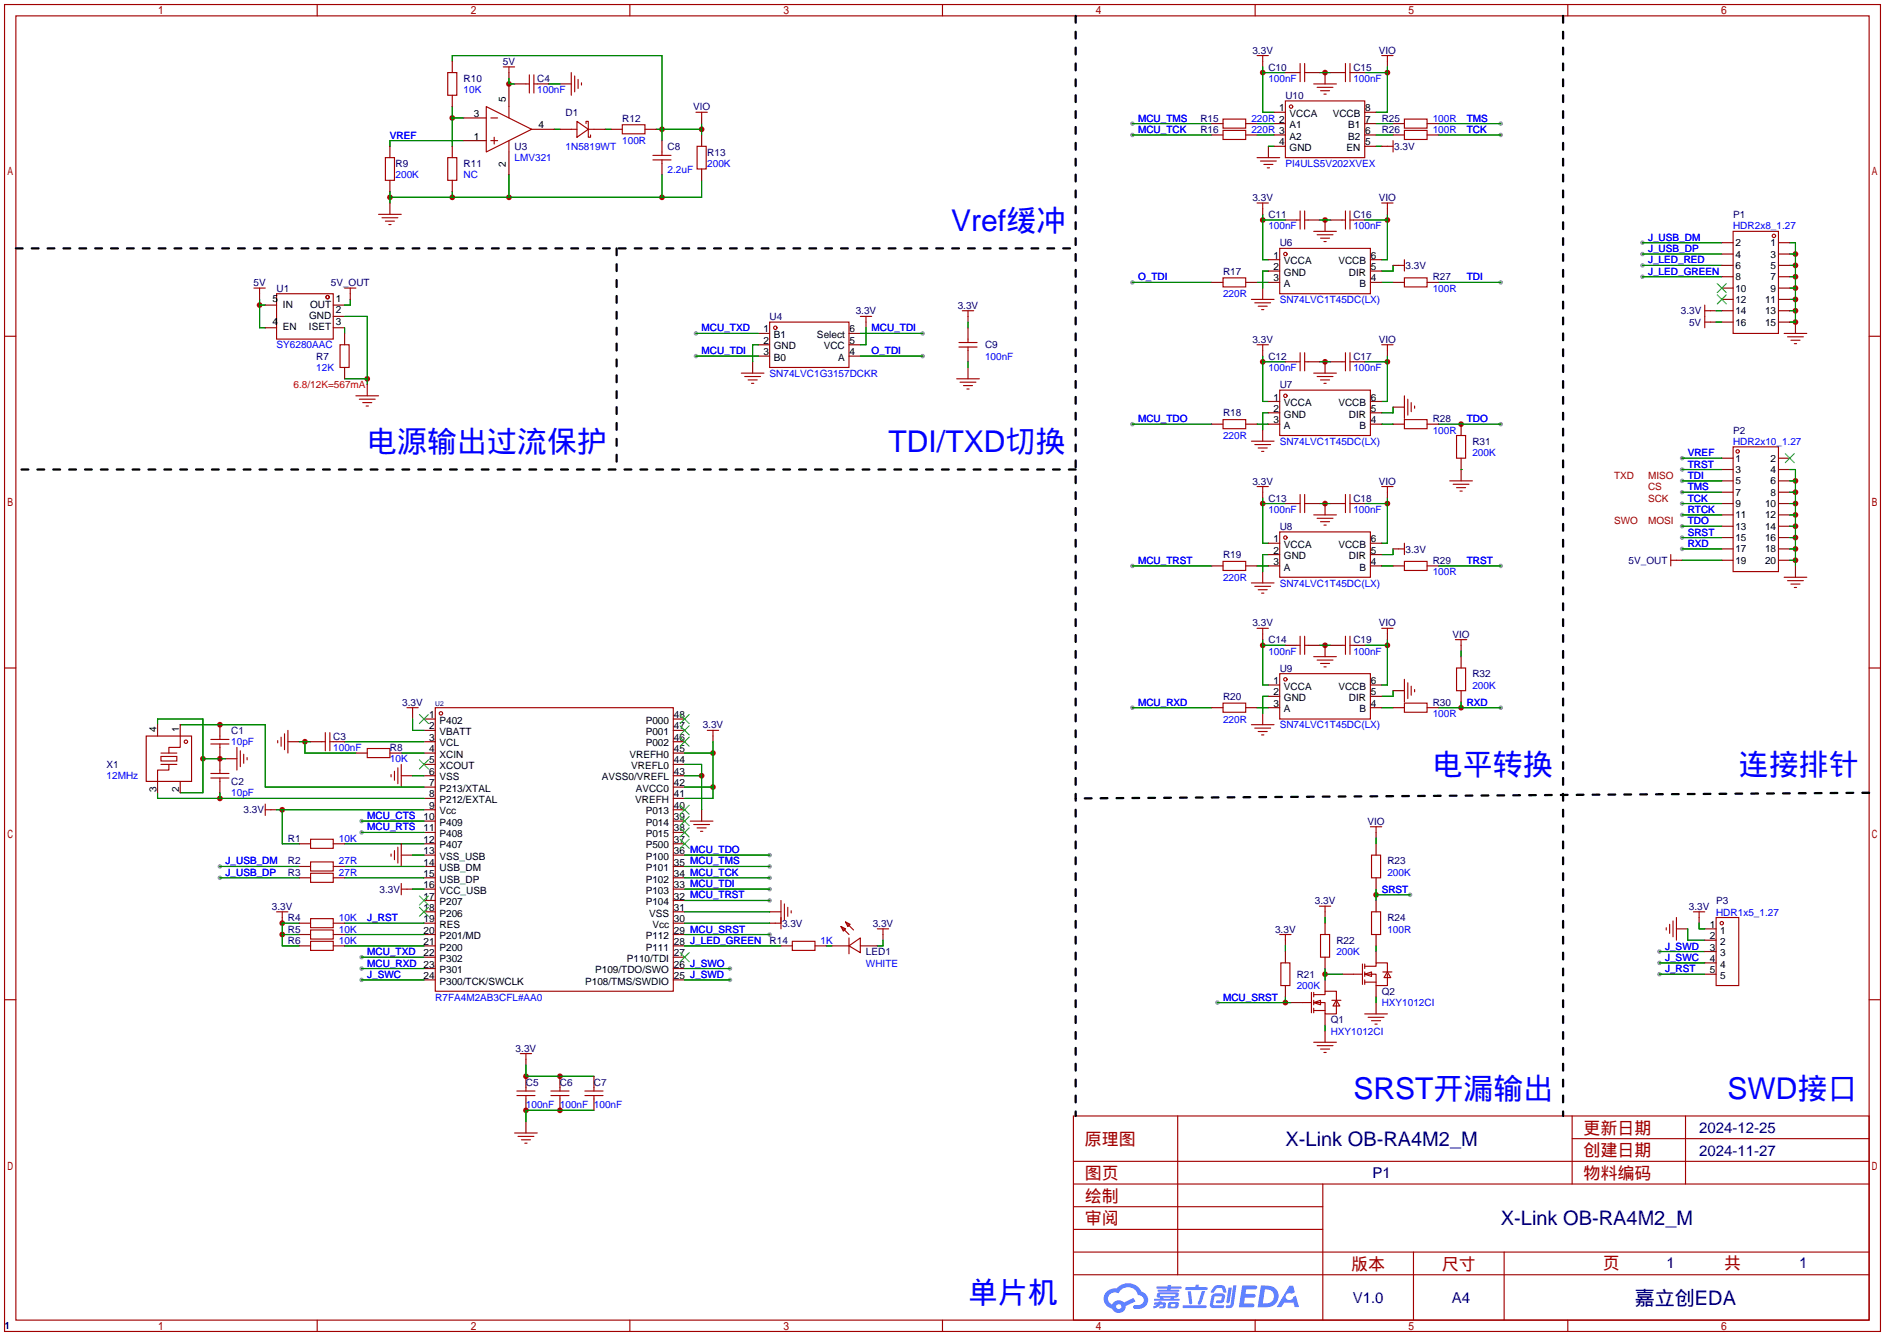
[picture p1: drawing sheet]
<svg xmlns="http://www.w3.org/2000/svg" width="422mm" height="299mm" viewBox="0 0 422 299" stroke-linecap="round" stroke-linejoin="round" font-family="sans-serif">
<g fill="#999">
<circle cx="49.3" cy="194.1" r=".51"/>
<circle cx="49.3" cy="196.6" r=".51"/>
<circle cx="172.5" cy="196.6" r=".51"/>
<circle cx="172.5" cy="194.1" r=".51"/>
<circle cx="172.5" cy="191.5" r=".51"/>
<circle cx="172.5" cy="199.1" r=".51"/>
<circle cx="172.5" cy="209.3" r=".51"/>
<circle cx="376.9" cy="102.6" r=".51"/>
<circle cx="376.9" cy="105.2" r=".51"/>
<circle cx="376.9" cy="107.7" r=".51"/>
<circle cx="376.9" cy="110.2" r=".51"/>
<circle cx="376.9" cy="112.8" r=".51"/>
<circle cx="376.9" cy="115.3" r=".51"/>
<circle cx="376.9" cy="117.9" r=".51"/>
<circle cx="376.9" cy="120.4" r=".51"/>
<circle cx="376.9" cy="122.9" r=".51"/>
<circle cx="368" cy="59.4" r=".51"/>
<circle cx="368" cy="62" r=".51"/>
<circle cx="368" cy="54.4" r=".51"/>
<circle cx="368" cy="56.9" r=".51"/>
<circle cx="371.9" cy="213.1" r=".51"/>
<circle cx="371.9" cy="215.6" r=".51"/>
<circle cx="371.9" cy="218.2" r=".51"/>
<circle cx="163.6" cy="219.5" r=".51"/>
<circle cx="81" cy="219.5" r=".51"/>
<circle cx="81" cy="214.4" r=".51"/>
<circle cx="81" cy="216.9" r=".51"/>
<circle cx="163.6" cy="216.9" r=".51"/>
<circle cx="172.5" cy="201.7" r=".51"/>
<circle cx="81" cy="186.4" r=".51"/>
<circle cx="81" cy="183.9" r=".51"/>
<circle cx="336.3" cy="27.7" r=".51"/>
<circle cx="336.3" cy="30.2" r=".51"/>
<circle cx="253.7" cy="27.7" r=".51"/>
<circle cx="253.7" cy="30.2" r=".51"/>
<circle cx="316" cy="200.4" r=".51"/>
<circle cx="336.3" cy="63.2" r=".51"/>
<circle cx="253.7" cy="63.2" r=".51"/>
<circle cx="336.3" cy="95" r=".51"/>
<circle cx="253.7" cy="95" r=".51"/>
<circle cx="336.3" cy="126.7" r=".51"/>
<circle cx="253.7" cy="126.7" r=".51"/>
<circle cx="336.3" cy="158.5" r=".51"/>
<circle cx="253.7" cy="158.5" r=".51"/>
<circle cx="206.8" cy="74.7" r=".51"/>
<circle cx="156" cy="79.8" r=".51"/>
<circle cx="206.8" cy="79.8" r=".51"/>
<circle cx="156" cy="74.7" r=".51"/>
<circle cx="272.8" cy="224.5" r=".51"/>
</g>
<g fill="none" stroke="#a10000" stroke-width=".25">
<path d="M1 1h420.4v297.2h-420.4zM3.6 3.6h415.2v292.1h-415.2zM71.1 1v2.6M141.1 1v2.6M211.2 1v2.6M281.3 1v2.6M351.3 1v2.6M1 75.3h2.6M418.8 75.3h2.6M1 149.6h2.6M418.8 149.6h2.6M1 223.9h2.6"/>
<path d="M418.8 223.9h2.6M240.5 249.9h178.3v45.8h-178.3zM263.9 249.9v35.6M352.3 249.9v15.3M352.3 255h66.5M377.7 249.9v15.3M240.5 270.3h55.9M240.5 265.2h178.3M240.5 275.3h55.9M240.5 260.1h178.3M296.4 265.2v30.5M71.1 295.7v2.5"/>
<path d="M141.1 295.7v2.5M211.2 295.7v2.5M240.5 285.5h178.3M240.5 280.4h178.3M281.3 295.7v2.5M316.7 280.4v15.3M337.1 280.4v15.3M351.3 295.7v2.5"/>
</g>
<g fill="#5487ff">
<path d="M278.4 287.9h2.6a.48 .48 0 0 1 .7 .4 .48 .48 0 0 1-.7 .5h-1.8l-.1 1h1.9a.43 .43 0 0 1 .4 .5 .43 .43 0 0 1-.5 .3h-1.9l-.2 1.3h1.6a.45 .45 0 0 1 .6 .2 .45 .45 0 0 1-.1 .6l-3.3 .1z"/>
<path d="M288.9 288h.9l.4 1.4-.8 .4a.84 .84 0 0 0-1.2 .2 .84 .84 0 0 0 .3 1.2 .84 .84 0 0 0 1.2-.4l.1-.3 .6-.3 .7 2.5h-1l-.3-1h-2l-.6 1h-1.1z"/>
<path d="M275.3 288.4h.7l-.5 3.2a.36 .36 0 0 1-.3 .3 .36 .36 0 0 1-.4-.4z"/>
<path d="M276.4 287.9h.7l-.6 4.3a1.13 1.13 0 0 1-1.8 .6l.2-.4 .7-.1 .2-.2z"/>
<path d="M272.1 288.2l.6-.4h1a.77 .77 0 0 1 .8 .6l.3 .9-.1 .2h-.6l-.2-.9-.3-.1h-.9l-.7 1-.7-.1z"/>
<path d="M271.6 290l.6-.3h1.7a.81 .81 0 0 1 .6 .5 .81 .81 0 0 1-.1 .9 .81 .81 0 0 1-.9 .8h-.7a.32 .32 0 0 1-.3-.4 .32 .32 0 0 1 .4-.3h.7l.2-.9-1.6 .1-.4 1.9h2.2a.32 .32 0 0 1 .3 .4 .32 .32 0 0 1-.4 .3l-2.2-.1-.5-.3-.1-.5z"/>
<path d="M265.1 292.3h5a.33 .33 0 0 1 .3 .4 .33 .33 0 0 1-.4 .3h-4.8l-.2-.2z"/>
<path d="M269.3 289.1h.8l-.7 2a.98 .98 0 0 1-.7 1.1l-.3-.3z"/>
<path d="M266.2 289.2h.7l.3 2.6a.34 .34 0 0 1-.3 .3 .34 .34 0 0 1-.4-.2z"/>
<path d="M265.7 288.3h2.1l.3-.6h.5l-.1 .6h1.8a.32 .32 0 0 1 .4 .3 .32 .32 0 0 1-.4 .3h-4.5l-.2-.1z"/>
<path d="M258.7 291.7h.9l.1-.2h.6v.2h.8l.2 .2-.2 .9-1.3 .2v-.4h.7l.1-.4a.68 .68 0 0 0-1 .4l-1.1 .4-.2-.4 1-.4h-.7z"/>
<path d="M259.2 288.1h2.4l.1-.3h.7v.3h2.1l.3 .3-.3 .2h-2.2v.3h1.8l.2 .2-.2 .2h-4.6v-.4h2v-.3h-2.2l-.2-.1z"/>
<path d="M282.6 287.9l-.8 4.9h1.7a2.5 2.5 0 0 0 3-2.5 2.5 2.5 0 0 0-3.1-2.4zM283.4 288.8a1.65 1.65 0 0 1 2.1 1.6 1.65 1.65 0 0 1-2.2 1.5h-.3z"/>
<path d="M259.4 289.7l-.2 .7 .7 .2 .1 .3h-1.3l.1 .4h5.3l.3-.2-.2-.2h-1.2l.2-.3a.7 .7 0 0 0 .8-.2 .7 .7 0 0 0 0-.9h-4.2zM260 289.9l3.4 .1-.2 .2h-3.2zM260.7 290.6h1.7l-.2 .3h-1.4z"/>
<path d="M261.8 291.8a1.05 1.05 0 0 0 0 1.2 2.91 2.91 0 0 0 2.2-.2 .98 .98 0 0 0 0-1.2h-1.7zM262.4 292.1l.9-.1 .1 .4-.3 .2h-.8z"/>
<path d="M248.1 289.2a2.23 2.23 0 0 0-.7 2.3 2.23 2.23 0 0 0 1.8 1.6 1.58 1.58 0 0 0 1.8 .9 1.58 1.58 0 0 0 1.3-1.5l2.2-1-.5-.8-2.1 1a1.65 1.65 0 0 0-2.7 .5 1.47 1.47 0 0 1-.7-2.1 1.47 1.47 0 0 1 2.2-.4 2.3 2.3 0 0 1 2.3-1.4 2.3 2.3 0 0 1 2 1.8 1.12 1.12 0 0 1 1.3 1 1.12 1.12 0 0 1-1.1 1.2h-.7a.45 .45 0 0 0-.6 .3 .45 .45 0 0 0 .4 .6 2.21 2.21 0 0 0 2.3-.6 2.21 2.21 0 0 0 .5-2.3 2.13 2.13 0 0 0-1.3-1 3.3 3.3 0 0 0-5.6-.7l-1.1 .1zM250.1 292.7a.6 .6 0 0 1 1.2 0 .6 .6 0 0 1-1.2 0z"/>
</g>
<g fill="none" stroke="#a10000" stroke-width=".25">
<path d="M91.2 158.5h2.5M92.5 158.5v1.3M97.5 158.5h53.4v63.5h-53.4zM62.2 165.9v.5M63 165.1v2M63.8 164.3v3.6M64.5 163.6v5.1"/>
<circle cx="98.8" cy="159.8" r=".38"/>
</g>
<g fill="none" stroke="#870000" stroke-width=".25">
<path d="M92.5 159.8v1.2M64.5 166.1h2.6M95 161h2.5M95 163.6h2.5M95 166.1h2.5M95 168.7h2.5M95 171.2h2.5M95 173.7h2.5M95 176.3h2.5M95 178.8h2.5M150.9 161h2.5M150.9 163.6h2.5"/>
<path d="M150.9 166.1h2.5M150.9 168.7h2.5M150.9 171.2h2.5M150.9 173.7h2.5M150.9 176.3h2.5M150.9 178.8h2.5M95 181.4h2.5M95 183.9h2.5M95 186.4h2.5M95 189h2.5M95 191.5h2.5M95 194.1h2.5"/>
<path d="M95 196.6h2.5M95 199.1h2.5M150.9 181.4h2.5M150.9 183.9h2.5M150.9 186.4h2.5M150.9 189h2.5M150.9 191.5h2.5M150.9 194.1h2.5M150.9 196.6h2.5M150.9 199.1h2.5M95 201.7h2.5M95 204.2h2.5"/>
<path d="M95 206.8h2.5M95 209.3h2.5M95 211.8h2.5M95 214.4h2.5M95 216.9h2.5M95 219.5h2.5M150.9 201.7h2.5M150.9 204.2h2.5M150.9 206.8h2.5M150.9 209.3h2.5M150.9 211.8h2.5M150.9 214.4h2.5"/>
<path d="M150.9 216.9h2.5M150.9 219.5h2.5"/>
</g>
<g fill="none" stroke="#3c3" stroke-width=".25">
<path d="M94 160l2 2.1M94 170.2l2 2M96 160l-2 2.1M96 170.2l-2 2M152.4 165.1l2 2M152.4 162.6l2 2M152.4 160l2 2.1M154.4 165.1l-2 2M154.4 162.6l-2 2M154.4 160l-2 2.1M152.4 188l2 2M152.4 185.4l2 2.1"/>
<path d="M152.4 182.9l2 2M152.4 180.3l2 2.1M154.4 188l-2 2M154.4 185.4l-2 2.1M154.4 182.9l-2 2M154.4 180.3l-2 2.1M94 200.7l2 2M94 203.2l2 2M96 200.7l-2 2M96 203.2l-2 2M152.4 213.4l2 2M154.4 213.4l-2 2"/>
</g>
<path d="M67.1 166.1h2.5M68.3 166.1v2.6h11.5M77.2 166.1h17.8M89.9 168.7h5.1M92.5 161v2.6h2.5M49.3 194.1h17.8M49.3 196.6h17.8M153.4 194.1h19.1M153.4 196.6h19.1M77.2 206.8h17.8" fill="none" stroke="#008700" stroke-width=".25"/>
<g fill="#c00">
<circle cx="68.3" cy="166.1" r=".63"/>
<circle cx="63.2" cy="181.4" r=".63"/>
<circle cx="63.2" cy="206.8" r=".63"/>
<circle cx="63.2" cy="209.3" r=".63"/>
<circle cx="117.9" cy="248.7" r=".63"/>
<circle cx="125.5" cy="248.7" r=".63"/>
<circle cx="117.9" cy="241" r=".63"/>
<circle cx="125.5" cy="241" r=".63"/>
<circle cx="157.2" cy="173.7" r=".63"/>
<circle cx="159.8" cy="168.7" r=".63"/>
<circle cx="159.8" cy="176.3" r=".63"/>
<circle cx="402.3" cy="125.5" r=".63"/>
<circle cx="402.3" cy="122.9" r=".63"/>
<circle cx="402.3" cy="120.4" r=".63"/>
<circle cx="402.3" cy="117.9" r=".63"/>
<circle cx="402.3" cy="115.3" r=".63"/>
<circle cx="402.3" cy="112.8" r=".63"/>
<circle cx="402.3" cy="110.2" r=".63"/>
<circle cx="402.3" cy="107.7" r=".63"/>
<circle cx="402.3" cy="72.1" r=".63"/>
<circle cx="402.3" cy="69.6" r=".63"/>
<circle cx="402.3" cy="67.1" r=".63"/>
<circle cx="402.3" cy="64.5" r=".63"/>
<circle cx="402.3" cy="62" r=".63"/>
<circle cx="402.3" cy="59.4" r=".63"/>
<circle cx="402.3" cy="56.9" r=".63"/>
<circle cx="49.3" cy="162.3" r=".63"/>
<circle cx="49.3" cy="178.8" r=".63"/>
<circle cx="45.5" cy="169.9" r=".63"/>
<circle cx="49.3" cy="169.9" r=".63"/>
<circle cx="310.9" cy="16.3" r=".63"/>
<circle cx="283" cy="16.3" r=".63"/>
<circle cx="296.9" cy="16.3" r=".63"/>
<circle cx="308.4" cy="200.4" r=".63"/>
<circle cx="101.3" cy="44.2" r=".63"/>
<circle cx="114" cy="44.2" r=".63"/>
<circle cx="148.3" cy="44.2" r=".63"/>
<circle cx="87.4" cy="44.2" r=".63"/>
<circle cx="148.3" cy="29" r=".63"/>
<circle cx="157.2" cy="29" r=".63"/>
<circle cx="101.3" cy="26.4" r=".63"/>
<circle cx="114" cy="18.8" r=".63"/>
<circle cx="310.9" cy="49.3" r=".63"/>
<circle cx="283" cy="49.3" r=".63"/>
<circle cx="296.9" cy="49.3" r=".63"/>
<circle cx="327.4" cy="95" r=".63"/>
<circle cx="310.9" cy="81" r=".63"/>
<circle cx="283" cy="81" r=".63"/>
<circle cx="296.9" cy="81" r=".63"/>
<circle cx="310.9" cy="112.8" r=".63"/>
<circle cx="283" cy="112.8" r=".63"/>
<circle cx="296.9" cy="112.8" r=".63"/>
<circle cx="327.4" cy="158.5" r=".63"/>
<circle cx="310.9" cy="144.5" r=".63"/>
<circle cx="283" cy="144.5" r=".63"/>
<circle cx="296.9" cy="144.5" r=".63"/>
<circle cx="58.2" cy="68.3" r=".63"/>
<circle cx="82.3" cy="84.8" r=".63"/>
<circle cx="288" cy="224.5" r=".63"/>
<circle cx="296.9" cy="218.2" r=".63"/>
</g>
<g fill="none" stroke="#008700" stroke-width=".25">
<path d="M101.3 13.7v-1.3h47v19.1M114 17.5v1.3h1.3M122.9 18.8h2.6M283 16.3h5M283 15v10.1h2.5M295.7 16.3h2.5M305.8 16.3h5.1M310.9 15v10.1h-2.5M101.3 23.9v8.9M101.3 26.4h2.6M103.9 31.5h-16.5v1.3M114 39.1v5.1"/>
<path d="M124.2 29h1.3M135.6 29h1.3M147.1 29h10.1M148.3 39.1v5.1M157.2 27.7v2.5M253.7 27.7h17.8M253.7 30.2h17.8M281.7 27.7h3.8M281.7 30.2h3.8M284.2 32.8h1.3M308.4 27.7h3.8M308.4 30.2h3.8"/>
<path d="M308.4 32.8h1.2M322.3 27.7h14M322.3 30.2h14M87.4 42.9v2.6M101.3 42.9v1.3M157.2 40.4v3.8h-69.8M283 48v10.2h1.2M283 49.3h5M295.7 49.3h2.5M305.8 49.3h5.1M310.9 48v10.2h-1.3M312.2 59.4v1.3h-2.6"/>
<path d="M368 59.4h17.8M368 56.9h17.8M368 54.4h17.8M401.1 54.4h1.2v17.7h-1.2M401.1 59.4h1.2M401.1 56.9h1.2M58.2 67.1v6.3h1.2M58.2 68.3h1.2M77.2 70.9h5.1v15.2M77.2 73.4v1.3M78.5 67.1v1.2h-1.3M156 74.7h13.9"/>
<path d="M156 79.8h13.9M169.9 77.2h-1.2v3.8M192.8 74.7h14M192.8 79.8h14M194.1 73.4v3.8h-1.3M216.9 72.1v1.3M253.7 63.2h17.8M281.7 63.2h2.5M283 79.8v10.1h1.2M284.2 60.7h-1.2v3.8M309.6 63.2h2.6M310.9 79.8v10.1h-1.3"/>
<path d="M322.3 63.2h14M368 62h17.8M384.6 72.1h1.2M384.6 69.6h1.2M401.1 69.6h1.2M401.1 67.1h1.2M401.1 64.5h1.2M401.1 62h1.2M77.2 84.8h5.1M216.9 81v1.3M253.7 95h17.8M281.7 95h2.5"/>
<path d="M283 81h5M284.2 92.5h-1.2v3.8M295.7 81h2.5M305.8 81h5.1M309.6 95h2.6M312.2 91.2v1.3h-2.6M322.3 95h14M283 112.8h5M283 111.5v10.2h1.2M295.7 112.8h2.5M305.8 112.8h5.1M310.9 111.5v10.2h-1.3"/>
<path d="M327.4 105.2h.1M376.9 117.9h8.9M376.9 115.3h8.9M376.9 112.8h8.9M376.9 110.2h8.9M376.9 107.7h8.9M376.9 105.2h8.9M376.9 102.6h8.9M401.1 105.2h1.2v21.5M401.1 117.9h1.2M401.1 115.3h1.2M401.1 112.8h1.2"/>
<path d="M401.1 110.2h1.2M401.1 107.7h1.2M253.7 126.7h17.8M281.7 126.7h2.5M284.2 124.2h-1.2v3.8M309.6 126.7h2.6M312.2 122.9v1.3h-2.6M322.3 126.7h14M376.9 125.5h8.9M376.9 122.9h8.9M376.9 120.4h8.9M401.1 125.5h1.2"/>
<path d="M401.1 122.9h1.2M401.1 120.4h1.2M253.7 158.5h17.8M281.7 158.5h2.5M283 143.3v10.1h1.2M283 144.5h5M284.2 156h-1.2v3.8M295.7 144.5h2.5M305.8 144.5h5.1M309.6 158.5h2.6M310.9 143.3v10.1h-1.3M312.2 154.7v1.3h-2.6"/>
<path d="M322.3 158.5h14M327.4 145.8v1.3M327.4 157.2v1.3M35.3 177.5v1.3h59.7M35.3 162.3v-1.3h10.2v16.5h-5.1M40.4 162.3h19v14h35.6M45.5 169.9h5M49.3 177.5v1.3M67.1 166.1h2.5M68.3 166.1v2.6h11.5M92.5 173.7h2.5M153.4 168.7h6.4"/>
<path d="M153.4 173.7h3.8M153.4 171.2h3.8v10.2M153.4 176.3h6.4M159.8 166.1v12.7h-6.4M62 181.4h33M63.2 181.4v7.6h3.9M77.2 189h17.8M77.2 194.1h17.8M77.2 196.6h17.8M81 186.4h14M81 183.9h14M92.5 191.5h2.5"/>
<path d="M92.5 199.1h2.5M153.4 191.5h19.1M153.4 199.1h19.1M308.4 187.7v1.3M308.4 199.1v2.6M63.2 209.3h3.9M67.1 206.8h-3.9v5h3.9M77.2 209.3h17.8M77.2 211.8h17.8M81 219.5h14M81 214.4h14M81 216.9h14"/>
<path d="M153.4 209.3h19.1M153.4 211.8h21.6M153.4 206.8h19.1M153.4 204.2h19.1M153.4 219.5h10.2M153.4 216.9h10.2M153.4 201.7h19.1M185.2 211.8h1.2M197.9 210.6v1.2h-1.3M288 211.8v1.3M296.9 218.2h3.8M296.9 205.5v1.3"/>
<path d="M296.9 216.9v2.6M308.4 211.8v1.3M308.4 200.4h7.6M371.9 213.1h10.1M371.9 215.6h10.1M371.9 218.2h10.1M378.2 208v2.6h3.8M380.7 206.8v1.2h1.3M117.9 238.5v2.5h15.2M272.8 224.5h16.5M288 223.3v1.2M296.9 229.6v1.3"/>
<path d="M308.4 223.3v1.2M133.1 248.7h-15.2v2.5"/>
</g>
<g fill="none" stroke="#870000" stroke-width=".25">
<path d="M101.3 13.7v2.6M114 16.3v1.2M114 18.8v5.1M115.3 18.8h2.6M120.4 18.8h2.5M125.5 18.8h2.5M283 13.7v1.3M288 16.3h2.6M293.1 16.3h2.6M296.9 16.3v2.5M298.2 16.3h2.5M303.3 16.3h2.5"/>
<path d="M310.9 13.7v1.3M87.4 32.8v2.5M101.3 21.3v2.6M101.3 32.8v2.5M103.9 26.4h5.1M103.9 31.5h5.1M114 34v5.1M119.1 29h5.1M125.5 29h2.5M133.1 29h2.5M136.9 29h2.5M144.5 29h2.6"/>
<path d="M148.3 31.5v2.5M148.3 36.6v2.5M157.2 26.4v1.3M157.2 30.2v2.6M157.2 37.8v2.6M271.5 27.7h2.6M271.5 30.2h2.6M279.1 27.7h2.6M279.1 30.2h2.6M284.2 32.8v2.5M285.5 32.8h2.5M285.5 27.7h2.5"/>
<path d="M285.5 30.2h2.5M285.5 25.1h2.5M305.8 32.8h2.6M305.8 27.7h2.6M305.8 30.2h2.6M305.8 25.1h2.6M309.6 32.8h1.3M312.2 27.7h2.5M312.2 30.2h2.5M319.8 27.7h2.5M319.8 30.2h2.5M87.4 40.4v2.5"/>
<path d="M87.4 45.5v2.5M101.3 40.4v2.5M283 46.7v1.3M284.2 58.2h2.6M288 49.3h2.6M293.1 49.3h2.6M296.9 49.3v2.5M298.2 49.3h2.5M303.3 49.3h2.5M307.1 58.2h2.5M310.9 46.7v1.3M312.2 59.4h1.2"/>
<path d="M385.8 54.4h2.6M385.8 56.9h2.6M385.8 59.4h2.6M398.5 54.4h2.6M398.5 56.9h2.6M398.5 59.4h2.6M58.2 65.8v1.3M59.4 68.3h2.6M59.4 73.4h2.6M74.7 68.3h2.5M74.7 70.9h2.5M74.7 73.4h2.5"/>
<path d="M77.2 74.7v2.5M78.5 65.8v1.3M169.9 74.7h2.6M169.9 77.2h2.6M169.9 79.8h2.6M190.2 74.7h2.6M190.2 77.2h2.6M190.2 79.8h2.6M194.1 72.1v1.3M216.9 70.9v1.2M216.9 73.4v2.5M216.9 78.5v2.5"/>
<path d="M271.5 63.2h2.6M279.1 63.2h2.6M283 64.5v2.6M283 78.5v1.3M284.2 63.2h2.6M284.2 60.7h2.6M307.1 63.2h2.5M307.1 60.7h2.5M310.9 78.5v1.3M312.2 63.2h2.5M319.8 63.2h2.5M383.3 72.1h1.3"/>
<path d="M383.3 69.6h1.3M385.8 72.1h2.6M385.8 69.6h2.6M385.8 62h2.6M385.8 64.5h2.6M385.8 67.1h2.6M398.5 72.1h2.6M398.5 69.6h2.6M398.5 62h2.6M398.5 64.5h2.6M398.5 67.1h2.6M402.3 72.1v2.6"/>
<path d="M77.2 82.3v2.5M82.3 86.1v2.5M168.7 81v2.6M216.9 82.3v2.5M271.5 95h2.6M279.1 95h2.6M283 96.3v2.5M284.2 95h2.6M284.2 89.9h2.6M284.2 92.5h2.6M288 81h2.6M293.1 81h2.6"/>
<path d="M296.9 81v2.6M298.2 81h2.5M303.3 81h2.5M307.1 95h2.5M307.1 89.9h2.5M307.1 92.5h2.5M312.2 91.2h2.5M312.2 95h2.5M319.8 95h2.5M327.4 95v2.5M283 110.2v1.3M288 112.8h2.6"/>
<path d="M293.1 112.8h2.6M296.9 112.8v2.5M298.2 112.8h2.5M303.3 112.8h2.5M310.9 110.2v1.3M327.4 102.6v5.1M385.8 102.6h2.6M385.8 105.2h2.6M385.8 107.7h2.6M385.8 110.2h2.6M385.8 112.8h2.6M385.8 115.3h2.6"/>
<path d="M385.8 117.9h2.6M398.5 102.6h2.6M398.5 105.2h2.6M398.5 107.7h2.6M398.5 110.2h2.6M398.5 112.8h2.6M398.5 115.3h2.6M398.5 117.9h2.6M271.5 126.7h2.6M279.1 126.7h2.6M283 128v2.6M284.2 126.7h2.6"/>
<path d="M284.2 121.7h2.6M284.2 124.2h2.6M307.1 126.7h2.5M307.1 121.7h2.5M307.1 124.2h2.5M312.2 122.9h1.2M312.2 126.7h2.5M319.8 126.7h2.5M375.7 125.5h1.2M385.8 120.4h2.6M385.8 122.9h2.6M385.8 125.5h2.6"/>
<path d="M398.5 120.4h2.6M398.5 122.9h2.6M398.5 125.5h2.6M402.3 126.7v2.6M271.5 158.5h2.6M279.1 158.5h2.6M283 142v1.3M283 159.8v2.5M284.2 158.5h2.6M284.2 153.4h2.6M284.2 156h2.6M288 144.5h2.6"/>
<path d="M293.1 144.5h2.6M296.9 144.5v2.6M298.2 144.5h2.5M303.3 144.5h2.5M307.1 158.5h2.5M307.1 153.4h2.5M307.1 156h2.5M310.9 142v1.3M312.2 154.7h2.5M312.2 158.5h2.5M319.8 158.5h2.5M327.4 144.5v1.3"/>
<path d="M327.4 147.1v2.5M327.4 154.7v2.5M35.3 162.3v2.5M35.3 175v2.5M40.4 162.3v2.5M40.4 175v2.5M49.3 162.3v2.5M49.3 167.4v5.1M49.3 175v2.5M50.5 169.9h2.6M69.6 166.1h2.5M74.7 166.1h2.5"/>
<path d="M79.8 168.7h2.5M87.4 168.7h2.5M89.9 173.7h2.6M159.8 164.8v1.3M60.7 181.4h1.3M67.1 189h2.5M67.1 194.1h2.5M67.1 196.6h2.5M74.7 189h2.5M74.7 194.1h2.5M74.7 196.6h2.5M89.9 191.5h2.6"/>
<path d="M91.2 199.1h1.3M157.2 181.4v2.5M308.4 186.4v1.3M308.4 189v2.5M308.4 196.6v2.5M63.2 205.5v1.3M67.1 206.8h2.5M67.1 211.8h2.5M67.1 209.3h2.5M74.7 206.8h2.5M74.7 211.8h2.5M74.7 209.3h2.5"/>
<path d="M172.5 206.8h1.2M172.5 204.2h2.5M175 211.8h2.5M182.6 211.8h2.6M186.4 211.8h3.8M192.8 211.8h3.8M197.9 209.3v1.3M288 210.6v1.2M288 213.1v2.5M296.9 204.2v1.3M296.9 206.8v2.5M296.9 214.4v2.5"/>
<path d="M296.9 219.5v2.5M300.7 218.2h2.6M308.4 201.7v2.5M308.4 209.3v2.5M308.4 213.1v2.5M375.7 208h2.5M380.7 205.5v1.3M382 208h2.6M382 210.6h2.6M382 213.1h2.6M382 215.6h2.6M382 218.2h2.6"/>
<path d="M117.9 237.2v1.3M288 220.7v2.6M289.3 224.5h2.5M296.9 227.1v2.5M296.9 230.9v2.5M308.4 220.7v2.6M308.4 224.5v2.6M117.9 241v2.6M117.9 246.1v2.6M117.9 251.2v2.5M125.5 241v2.6M125.5 246.1v2.6"/>
<path d="M133.1 241v2.6M133.1 246.1v2.6"/>
</g>
<g fill="none" stroke="#a10000" stroke-width=".25">
<path d="M100.3 16.3h2.1v5h-2.1zM112.8 15h2.5M114 15v1.3M117.9 18.8h.7M118.6 16.8v4M119.6 18.8h.8M119.6 16.8v4M128 16.3v5M128.8 17v3.6M129.5 17.8v2M130.3 18.5v.6M281.7 12.4h2.5"/>
<path d="M283 12.4v1.3M290.6 16.3h.7M291.3 14.2v4.1M292.4 14.2v4.1M292.4 16.3h.7M294.4 18.8h5.1M295.1 19.6h3.6M300.7 16.3h.8M301.5 14.2v4.1M302.5 16.3h.8M302.5 14.2v4.1M309.6 12.4h2.6"/>
<path d="M310.9 12.4v1.3M86.4 35.3h2v5.1h-2zM100.3 35.3h2.1v5.1h-2.1zM109 23.9l10.1 5.1-10.1 5zM110 26.4h1.5M110 31.5h1.5M110.7 30.7v1.6M114 23.9v2.5M114 31.5v2.5M128 29h1.3M129.3 27.2l2.5 1.8-2.5 1.7zM131.3 27.7v-.5h.5v3.5h.5v-.5"/>
<path d="M131.8 29h1.3M139.4 27.9h5.1v2.1h-5.1zM146.3 35.8h4.1M146.3 34.8h4.1M148.3 34v.8M148.3 35.8v.8M156 25.1h2.5M156.2 32.8h2v5h-2zM157.2 25.1v1.3M274.1 26.7h5v2h-5zM274.1 29.2h5v2h-5zM281.7 35.3h5.1"/>
<path d="M282.4 36.1h3.6M283.2 36.8h2M284 37.6h.5M288 22.6h17.8v12.7h-17.8zM295.9 20.3h2M296.7 21.1h.5M310.9 32.8h1.3M312.2 31.5v2.5M314.7 26.7h5.1v2h-5.1zM314.7 29.2h5.1v2h-5.1zM84.8 48h5.1M85.6 48.8h3.6"/>
<path d="M86.4 49.5h2M87.1 50.3h.5M281.7 45.5h2.5M283 45.5v1.2M286.8 55.6h20.3v10.2h-20.3zM290.6 49.3h.7M291.3 47.2v4.1M292.4 47.2v4.1M292.4 49.3h.7M294.4 51.8h5.1M295.1 52.6h3.6M295.9 53.3h2"/>
<path d="M296.7 54.1h.5M300.7 49.3h.8M301.5 47.2v4.1M302.5 49.3h.8M302.5 47.2v4.1M309.6 45.5h2.6M310.9 45.5v1.2M313.4 59.4h1.3M314.7 58.2v2.5M388.4 51.8h10.1v22.9h-10.1zM56.9 64.5h2.5M58.2 64.5v1.3"/>
<path d="M62 65.8h12.7v10.1h-12.7zM76.2 77.2h2v5.1h-2zM77.2 64.5h2.6M78.5 64.5v1.3M172.5 72.1h17.7v10.2h-17.7zM192.8 70.9h2.5M194.1 70.9v1.2M214.9 77.7h4M214.9 76.7h4M215.6 69.6h2.6M216.9 69.6v1.3M216.9 75.9v.8"/>
<path d="M216.9 77.7v.8M274.1 62.2h5v2.1h-5zM280.4 67.1h5.1M281.2 67.8h3.5M281.7 77.2h2.5M281.9 68.6h2.1M282.7 69.3h.5M283 77.2v1.3M291.3 79v4.1M292.4 79v4.1M301.5 79v4.1M302.5 79v4.1"/>
<path d="M309.6 77.2h2.6M310.9 77.2v1.3M314.7 62.2h5.1v2.1h-5.1zM382 68.3v5.1M382 72.1h1.3M382 69.6h1.3M399.8 74.7h5.1M400.6 75.4h3.5M401.3 76.2h2.1M402.1 77h.5M79.8 88.6h5M80.5 89.4h3.6"/>
<path d="M81.3 90.2h2M82 90.9h.5M166.1 83.6h5.1M166.9 84.3h3.5M167.6 85.1h2.1M168.4 85.9h.5M214.4 84.8h5.1M215.1 85.6h3.6M215.9 86.4h2M216.7 87.1h.5M274.1 94h5v2h-5zM280.4 98.8h5.1"/>
<path d="M281.2 99.6h3.5M286.8 87.4h20.3v10.1h-20.3zM290.6 81h.7M292.4 81h.7M294.4 83.6h5.1M295.1 84.3h3.6M295.9 85.1h2M296.7 85.9h.5M300.7 81h.8M302.5 81h.8M314.7 94h5.1v2h-5.1zM314.7 88.6v5.1"/>
<path d="M315.5 89.4v3.6M316.2 90.2v2M317 90.9v.5M326.4 97.5h2v5.1h-2zM281.7 109h2.5M281.9 100.3h2.1M282.7 101.1h.5M283 109v1.2M286.8 119.1h20.3v10.2h-20.3zM290.6 112.8h.7M291.3 110.7v4.1M292.4 110.7v4.1"/>
<path d="M292.4 112.8h.7M294.4 115.3h5.1M295.1 116.1h3.6M295.9 116.8h2M296.7 117.6h.5M300.7 112.8h.8M301.5 110.7v4.1M302.5 112.8h.8M302.5 110.7v4.1M309.6 109h2.6M310.9 109v1.2M324.9 107.7h5"/>
<path d="M325.6 108.5h3.6M326.4 109.2h2M327.2 110h.5M388.4 100.1h10.1v27.9h-10.1zM274.1 125.7h5v2.1h-5zM280.4 130.6h5.1M281.2 131.3h3.5M281.9 132.1h2.1M282.7 132.8h.5M313.4 122.9h1.3M314.7 125.7h5.1v2.1h-5.1zM314.7 121.7v2.5"/>
<path d="M374.4 124.2v2.5M374.4 125.5h1.3M399.8 129.3h5.1M400.6 130h3.5M401.3 130.8h2.1M402.1 131.6h.5M274.1 157.5h5v2h-5zM281.7 140.7h2.5M283 140.7v1.3M286.8 150.9h20.3v10.1h-20.3zM290.6 144.5h.7M291.3 142.5v4.1"/>
<path d="M292.4 142.5v4.1M292.4 144.5h.7M294.4 147.1h5.1M295.1 147.8h3.6M295.9 148.6h2M296.7 149.4h.5M300.7 144.5h.8M301.5 142.5v4.1M302.5 144.5h.8M302.5 142.5v4.1M309.6 140.7h2.6M310.9 140.7v1.3"/>
<path d="M314.7 157.5h5.1v2h-5.1zM314.7 152.1v5.1M315.5 152.9v3.6M316.2 153.7v2M317 154.4v.5M326.1 143.3h2.6M326.4 149.6h2v5.1h-2zM327.4 143.3v1.2M32.8 164.8h10.1v10.2h-10.1zM36.1 169.4h3.5v1h-3.5zM36.1 168.7h3.5M36.1 171.2h3.5"/>
<path d="M37.8 171.2v1.3h-2.5v2.5M40.4 164.8v2.6h-2.6v1.3M47.2 166.6h4.1M47.2 165.6h4.1M47.2 174.2h4.1M47.2 173.2h4.1M49.3 164.8v.8M49.3 166.6v.8M49.3 172.5v.7M49.3 174.2v.8M53.1 167.4v5.1M53.8 168.1v3.6"/>
<path d="M54.6 168.9v2M55.4 169.7v.5M72.1 166.1h.8M72.9 164.1v4M73.9 164.1v4M73.9 166.1h.8M82.3 167.6h5.1v2.1h-5.1zM87.6 173.5v.5M88.4 172.7v2.1M89.2 172v3.5M89.9 171.2v5.1M158.5 163.6h2.5"/>
<path d="M159.8 163.6v1.2M280.4 162.3h5.1M281.2 163.1h3.5M281.9 163.8h2.1M282.7 164.6h.5M59.4 180.1v2.5M59.4 181.4h1.3M69.6 188h5.1v2h-5.1zM69.6 193h5.1v2.1h-5.1zM69.6 195.6h5.1v2h-5.1zM87.6 191.3v.5M88.4 190.5v2"/>
<path d="M89.2 189.7v3.6M89.9 189v5.1M89.9 197.9v2.5M89.9 199.1h1.3M154.7 183.9h5.1M155.4 184.7h3.6M156.2 185.4h2M157 186.2h.5M307.1 185.2h2.5M307.3 191.5h2.1v5.1h-2.1zM308.4 185.2v1.2M62 204.2h2.5"/>
<path d="M63.2 204.2v1.3M69.6 205.7h5.1v2.1h-5.1zM69.6 208.3h5.1v2h-5.1zM69.6 210.8h5.1v2.1h-5.1zM173.7 206.8h1.3M175 201.7v6.3M175.8 202.4v3.6M176.5 203.2v2M177.3 204v.5M177.5 210.8h5.1v2.1h-5.1zM188.5 207.5l1 .5-.5 .5zM188.5 207.5l1.7 1.8"/>
<path d="M189.5 206.5l1 .5-.5 .5zM189.5 206.5l1.8 1.8M190.2 211.8l2.6-1.7v3.3zM190.2 210.1v3.5M196.6 208h2.5M197.9 208v1.3M286.8 209.3h2.5M287 215.6h2.1v5.1h-2.1zM288 209.3v1.3M295.7 202.9h2.5M295.9 209.3h2v5.1h-2zM296.9 202.9v1.3"/>
<path d="M303.3 218.2h2M305.3 215.9v4.6M305.8 218.2h2.6v2.5h2.5v-2.5M305.8 216.4h2.6v-.8h2.5v2.1M305.8 218.2l1.5-.5v1zM305.8 215.9v1M305.8 217.7v1M305.8 219.5v1M305.8 220h2.6M307.3 204.2h2.1v5.1h-2.1zM309.9 217.7h2M310.9 217.7l.8 1.2h-1.6z"/>
<path d="M373.4 207.8v.5M374.1 207v2M374.9 206.2v3.6M375.7 205.5v5.1M379.5 204.2h2.5M380.7 204.2v1.3M384.6 205.5h5v15.2h-5zM116.6 236h2.5M117.9 236v1.2M291.8 224.5h2.1M293.9 222.2v4.6M294.4 224.5h2.5v2.6h2.6v-2.6"/>
<path d="M294.4 222.8h2.5v-.8h2.6v2M294.4 224.5l1.5-.5v1zM294.4 233.4h5.1M294.4 222.2v1.1M294.4 224v1M294.4 225.8v1M294.4 226.3h2.5M295.1 234.2h3.6M295.9 234.9h2M296.7 235.7h.5M298.4 224h2.1M299.5 224l.7 1.3h-1.5z"/>
<path d="M305.8 227.1h5.1M306.6 227.8h3.5M307.3 228.6h2.1M308.1 229.4h.5M115.3 253.7h5.1M115.8 245.4h4.1M115.8 244.3h4.1M116.1 254.5h3.5M116.8 255.3h2.1M117.6 256h.5M117.9 243.6v.7M117.9 245.4v.7"/>
<path d="M123.4 245.4h4.1M123.4 244.3h4.1M125.5 243.6v.7M125.5 245.4v.7M131.1 245.4h4M131.1 244.3h4M133.1 243.6v.7M133.1 245.4v.7"/>
<circle cx="289.3" cy="23.9" r=".38"/>
<circle cx="288" cy="56.9" r=".38"/>
<circle cx="397.5" cy="52.8" r=".38"/>
<circle cx="73.4" cy="66.5" r=".38"/>
<circle cx="173.7" cy="73.4" r=".38"/>
<circle cx="288" cy="88.6" r=".38"/>
<circle cx="389.4" cy="101.1" r=".38"/>
<circle cx="288" cy="120.4" r=".38"/>
<circle cx="288" cy="152.1" r=".38"/>
<circle cx="41.7" cy="166.1" r=".38"/>
<circle cx="385.8" cy="206.8" r=".38"/>
</g>
<path d="M384.8 63.5l2 2M384.8 66l2 2.1M386.8 63.5l-2 2M386.8 66l-2 2.1M400 101.6l2.1 2M402.1 101.6l-2.1 2" fill="none" stroke="#3c3" stroke-width=".25"/>
<path d="M241 3.6v246.3M350.3 3.6v246.3M3.6 55.6h237.4M138.2 55.6v49.6M241 105.2h-237.4M418.8 177.5l-177.8 1.3" fill="none" stroke="#000" stroke-width=".51" stroke-dasharray="1.5 2"/>
<g font-size="6.7" fill="#00f">
<text x="213.1" y="51.7">Vref缓冲</text>
<text x="82.3" y="101.3">电源输出过流保护</text>
<text x="199.1" y="101.3">TDI/TXD切换</text>
<text x="321.1" y="173.7">电平转换</text>
<text x="389.6" y="173.7">连接排针</text>
<text x="303.3" y="246.1">SRST开漏输出</text>
<text x="387.1" y="246.1">SWD接口</text>
<text x="216.9" y="291.8">单片机</text>
</g>
<g font-size="4.5" fill="#000080">
<text x="288.1" y="256.7">X-Link OB-RA4M2_M</text>
<text x="336.3" y="274.4">X-Link OB-RA4M2_M</text>
<text x="366.4" y="292.2">嘉立创EDA</text>
</g>
<g font-size="3.8" fill="#a00000">
<text x="243.1" y="256.4">原理图</text>
<text x="354.8" y="253.9">更新日期</text>
<text x="354.8" y="259">创建日期</text>
<text x="243.1" y="269.1">绘制</text>
<text x="243.1" y="264">图页</text>
<text x="354.8" y="264">物料编码</text>
<text x="243.1" y="274.2">审阅</text>
<text x="302.8" y="284.4">版本</text>
<text x="323.1" y="284.4">尺寸</text>
<text x="359.2" y="284.1">页</text>
<text x="386.3" y="284.1">共</text>
</g>
<g font-size="3.4" fill="#000080">
<text x="380.7" y="253.7">2024-12-25</text>
<text x="307.6" y="263.9">P1</text>
<text x="380.7" y="258.8">2024-11-27</text>
<text x="373.5" y="283.9">1</text>
<text x="403.2" y="283.9">1</text>
<text x="303.1" y="291.8">V1.0</text>
<text x="325.3" y="291.8">A4</text>
</g>
<g font-size="2.2" fill="#000080">
<text x="280.7" y="12">3.3V</text>
<text x="309" y="12">VIO</text>
<text x="112.7" y="14.5">5V</text>
<text x="284.2" y="15.8">C10</text>
<text x="303.3" y="15.8">C15</text>
<text x="103.9" y="18.3">R10</text>
<text x="120.4" y="18.3">C4</text>
<text x="288" y="22.2">U10</text>
<text x="126.7" y="26">D1</text>
<text x="139.4" y="27.2">R12</text>
<text x="155.3" y="24.7">VIO</text>
<text x="269" y="27.2">R15</text>
<text x="269" y="29.8">R16</text>
<text x="309.6" y="27.2">R25</text>
<text x="309.6" y="29.8">R26</text>
<text x="115.3" y="33.6">U3</text>
<text x="149.6" y="33.6">C8</text>
<text x="158.5" y="34.9">R13</text>
<text x="312.4" y="33.6">3.3V</text>
<text x="88.6" y="37.4">R9</text>
<text x="103.9" y="37.4">R11</text>
<text x="280.7" y="45">3.3V</text>
<text x="309" y="45">VIO</text>
<text x="284.2" y="48.8">C11</text>
<text x="303.3" y="48.8">C16</text>
<text x="388.4" y="48.8">P1</text>
<text x="286.8" y="55.2">U6</text>
<text x="56.8" y="64.1">5V</text>
<text x="62" y="65.3">U1</text>
<text x="74.1" y="64.1">5V_OUT</text>
<text x="274.1" y="61.5">R17</text>
<text x="314.9" y="60.3">3.3V</text>
<text x="321.1" y="62.8">R27</text>
<text x="172.5" y="71.7">U4</text>
<text x="191.8" y="70.4">3.3V</text>
<text x="214.6" y="69.1">3.3V</text>
<text x="376.7" y="70.4">3.3V</text>
<text x="280.7" y="76.8">3.3V</text>
<text x="309" y="76.8">VIO</text>
<text x="378.5" y="73">5V</text>
<text x="70.9" y="80.6">R7</text>
<text x="220.7" y="78">C9</text>
<text x="284.2" y="80.6">C12</text>
<text x="303.3" y="80.6">C17</text>
<text x="286.8" y="86.9">U7</text>
<text x="274.1" y="93.3">R18</text>
<text x="321.1" y="94.5">R28</text>
<text x="329.9" y="99.6">R31</text>
<text x="388.4" y="97.1">P2</text>
<text x="280.7" y="108.5">3.3V</text>
<text x="284.2" y="112.3">C13</text>
<text x="303.3" y="112.3">C18</text>
<text x="309" y="108.5">VIO</text>
<text x="286.8" y="118.7">U8</text>
<text x="274.1" y="125">R19</text>
<text x="314.9" y="123.8">3.3V</text>
<text x="321.1" y="126.3">R29</text>
<text x="365" y="126.3">5V_OUT</text>
<text x="280.7" y="140.3">3.3V</text>
<text x="309" y="140.3">VIO</text>
<text x="325.5" y="142.8">VIO</text>
<text x="284.2" y="144.1">C14</text>
<text x="303.3" y="144.1">C19</text>
<text x="286.8" y="150.4">U9</text>
<text x="329.9" y="151.7">R32</text>
<text x="90.2" y="158">3.3V</text>
<text x="274.1" y="156.8">R20</text>
<text x="321.1" y="158">R30</text>
<text x="51.8" y="164.4">C1</text>
<text x="74.7" y="165.7">C3</text>
<text x="157.5" y="163.1">3.3V</text>
<text x="23.9" y="172">X1</text>
<text x="87.4" y="168.2">R8</text>
<text x="51.8" y="175.8">C2</text>
<text x="54.6" y="182.2">3.3V</text>
<text x="306.4" y="184.7">VIO</text>
<text x="64.5" y="188.5">R1</text>
<text x="64.5" y="193.6">R2</text>
<text x="64.5" y="196.1">R3</text>
<text x="310.9" y="193.6">R23</text>
<text x="60.9" y="203.8">3.3V</text>
<text x="85.1" y="200">3.3V</text>
<text x="294.6" y="202.5">3.3V</text>
<text x="378.4" y="203.8">3.3V</text>
<text x="384.6" y="202.5">P3</text>
<text x="64.5" y="206.3">R4</text>
<text x="64.5" y="208.8">R5</text>
<text x="175.2" y="207.6">3.3V</text>
<text x="195.6" y="207.6">3.3V</text>
<text x="285.7" y="208.8">3.3V</text>
<text x="310.9" y="206.3">R24</text>
<text x="64.5" y="211.4">R6</text>
<text x="172.5" y="211.4">R14</text>
<text x="194.1" y="213.9">LED1</text>
<text x="299.5" y="211.4">R22</text>
<text x="290.6" y="219">R21</text>
<text x="309.6" y="222.8">Q2</text>
<text x="298.2" y="229.2">Q1</text>
<text x="115.6" y="235.5">3.3V</text>
<text x="117.9" y="243.1">C5</text>
<text x="125.5" y="243.1">C6</text>
<text x="133.1" y="243.1">C7</text>
<text x="1" y="297.7">1</text>
</g>
<g font-size="2.2" fill="#00f">
<text x="103.9" y="20.9">10K</text>
<text x="120.4" y="20.9">100nF</text>
<text x="284.2" y="18.3">100nF</text>
<text x="303.3" y="18.3">100nF</text>
<text x="255" y="27.2">MCU_TMS</text>
<text x="255" y="29.8">MCU_TCK</text>
<text x="280.4" y="27.2">220R 2</text>
<text x="280.4" y="29.8">220R 3</text>
<text x="321.1" y="27.2">100R</text>
<text x="321.1" y="29.8">100R</text>
<text x="328.7" y="27.2">TMS</text>
<text x="328.7" y="29.8">TCK</text>
<text x="87.4" y="31">VREF</text>
<text x="126.7" y="33.6">1N5819WT</text>
<text x="139.4" y="32.3">100R</text>
<text x="88.6" y="39.9">200K</text>
<text x="103.9" y="39.9">NC</text>
<text x="115.3" y="36.1">LMV321</text>
<text x="149.6" y="38.7">2.2uF</text>
<text x="158.5" y="37.4">200K</text>
<text x="288" y="37.4">PI4ULS5V202XVEX</text>
<text x="284.2" y="51.4">100nF</text>
<text x="303.3" y="51.4">100nF</text>
<text x="369.3" y="53.9">J_USB_DM</text>
<text x="388.4" y="51.4">HDR2x8_1.27</text>
<text x="369.3" y="59">J_LED_RED</text>
<text x="369.3" y="56.4">J_USB_DP</text>
<text x="255" y="62.8">O_TDI</text>
<text x="321.1" y="65.3">100R</text>
<text x="328.7" y="62.8">TDI</text>
<text x="369.3" y="61.5">J_LED_GREEN</text>
<text x="274.1" y="66.6">220R</text>
<text x="286.8" y="67.9">SN74LVC1T45DC(LX)</text>
<text x="157.2" y="74.2">MCU_TXD</text>
<text x="195.3" y="74.2">MCU_TDI</text>
<text x="62" y="78">SY6280AAC</text>
<text x="70.9" y="83.1">12K</text>
<text x="157.2" y="79.3">MCU_TDI</text>
<text x="195.3" y="79.3">O_TDI</text>
<text x="220.7" y="80.6">100nF</text>
<text x="284.2" y="83.1">100nF</text>
<text x="303.3" y="83.1">100nF</text>
<text x="172.5" y="84.4">SN74LVC1G3157DCKR</text>
<text x="255" y="94.5">MCU_TDO</text>
<text x="328.7" y="94.5">TDO</text>
<text x="274.1" y="98.4">220R</text>
<text x="286.8" y="99.6">SN74LVC1T45DC(LX)</text>
<text x="321.1" y="97.1">100R</text>
<text x="388.4" y="99.6">HDR2x10_1.27</text>
<text x="329.9" y="102.2">200K</text>
<text x="378.2" y="102.2">VREF</text>
<text x="378.2" y="104.7">TRST</text>
<text x="378.2" y="107.2">TDI</text>
<text x="378.2" y="109.8">TMS</text>
<text x="378.2" y="112.3">TCK</text>
<text x="284.2" y="114.9">100nF</text>
<text x="303.3" y="114.9">100nF</text>
<text x="378.2" y="114.9">RTCK</text>
<text x="378.2" y="117.4">TDO</text>
<text x="378.2" y="119.9">SRST</text>
<text x="378.2" y="122.5">RXD</text>
<text x="255" y="126.3">MCU_TRST</text>
<text x="274.1" y="130.1">220R</text>
<text x="286.8" y="131.4">SN74LVC1T45DC(LX)</text>
<text x="321.1" y="128.8">100R</text>
<text x="328.7" y="126.3">TRST</text>
<text x="284.2" y="146.6">100nF</text>
<text x="303.3" y="146.6">100nF</text>
<text x="329.9" y="154.2">200K</text>
<text x="255" y="158">MCU_RXD</text>
<text x="274.1" y="161.9">220R</text>
<text x="321.1" y="160.6">100R</text>
<text x="328.7" y="158">RXD</text>
<text x="51.8" y="166.9">10pF</text>
<text x="286.8" y="163.1">SN74LVC1T45DC(LX)</text>
<text x="74.7" y="168.2">100nF</text>
<text x="87.4" y="170.7">10K</text>
<text x="23.9" y="174.6">12MHz</text>
<text x="51.8" y="178.4">10pF</text>
<text x="82.3" y="186">MCU_RTS</text>
<text x="82.3" y="183.4">MCU_CTS</text>
<text x="75.9" y="188.5">10K</text>
<text x="50.5" y="193.6">J_USB_DM</text>
<text x="50.5" y="196.1">J_USB_DP</text>
<text x="75.9" y="193.6">27R</text>
<text x="75.9" y="196.1">27R</text>
<text x="310.9" y="196.1">200K</text>
<text x="309.6" y="200">SRST</text>
<text x="75.9" y="206.3">10K</text>
<text x="75.9" y="208.8">10K</text>
<text x="82.3" y="206.3">J_RST</text>
<text x="310.9" y="208.8">100R</text>
<text x="384.6" y="205">HDR1x5_1.27</text>
<text x="75.9" y="211.4">10K</text>
<text x="82.3" y="213.9">MCU_TXD</text>
<text x="183.9" y="211.4">1K</text>
<text x="299.5" y="213.9">200K</text>
<text x="373.1" y="212.7">J_SWD</text>
<text x="373.1" y="215.2">J_SWC</text>
<text x="82.3" y="219">J_SWC</text>
<text x="82.3" y="216.5">MCU_RXD 23</text>
<text x="194.1" y="216.5">WHITE</text>
<text x="290.6" y="221.5">200K</text>
<text x="373.1" y="217.7">J_RST</text>
<text x="97.5" y="224.1">R7FA4M2AB3CFL#AA0</text>
<text x="274.1" y="224.1">MCU_SRST</text>
<text x="309.6" y="225.4">HXY1012CI</text>
<text x="298.2" y="231.7">HXY1012CI</text>
<text x="117.9" y="248.2">100nF</text>
<text x="125.5" y="248.2">100nF</text>
<text x="133.1" y="248.2">100nF</text>
</g>
<g font-size="2.2">
<text x="113.3" y="22.8" transform="rotate(-90 113.3 22.8)">5</text>
<text x="106.2" y="26.2">3</text>
<text x="120.6" y="28.7">4</text>
<text x="286.7" y="24.9">1</text>
<text x="289" y="26.2">VCCA</text>
<text x="289" y="28.7">A1</text>
<text x="298.7" y="26.2">VCCB</text>
<text x="302.1" y="28.7">B1</text>
<text x="305.9" y="27.5">7</text>
<text x="305.9" y="24.9">8</text>
<text x="106.2" y="31.3">1</text>
<text x="286.7" y="32.6">4</text>
<text x="289" y="31.3">A2</text>
<text x="289" y="33.8">GND</text>
<text x="301.8" y="33.8">EN</text>
<text x="302.1" y="31.3">B2</text>
<text x="305.9" y="32.6">5</text>
<text x="305.9" y="30">6</text>
<text x="113.3" y="37.3" transform="rotate(-90 113.3 37.3)">2</text>
<text x="285.4" y="58">1</text>
<text x="287.7" y="59.2">VCCA</text>
<text x="299.9" y="59.2">VCCB</text>
<text x="307.2" y="58">6</text>
<text x="388.9" y="55.2">2</text>
<text x="388.9" y="57.7">4</text>
<text x="396.8" y="55.2">1</text>
<text x="396.8" y="57.7">3</text>
<text x="285.4" y="60.5">2</text>
<text x="285.4" y="63">3</text>
<text x="287.7" y="61.8">GND</text>
<text x="287.7" y="64.3">A</text>
<text x="302.3" y="61.8">DIR</text>
<text x="304.7" y="64.3">B</text>
<text x="307.2" y="63">4</text>
<text x="307.2" y="60.5">5</text>
<text x="388.9" y="60.2">6</text>
<text x="388.9" y="62.8">8</text>
<text x="388.9" y="65.3">10</text>
<text x="396.8" y="60.2">5</text>
<text x="396.8" y="62.8">7</text>
<text x="396.8" y="65.3">9</text>
<text x="61.1" y="67.6">5</text>
<text x="63.4" y="68.9">IN</text>
<text x="69.2" y="71.4">GND</text>
<text x="69.5" y="68.9">OUT</text>
<text x="75.3" y="67.6">1</text>
<text x="75.3" y="70.2">2</text>
<text x="388.9" y="67.9">12</text>
<text x="388.9" y="70.4">14</text>
<text x="395.5" y="67.9">11</text>
<text x="395.5" y="70.4">13</text>
<text x="61.1" y="72.7">4</text>
<text x="63.4" y="74">EN</text>
<text x="69.2" y="74">ISET</text>
<text x="75.3" y="72.7">3</text>
<text x="171.1" y="74.5">1</text>
<text x="171.1" y="77">2</text>
<text x="173.4" y="75.7">B1</text>
<text x="183.1" y="75.7">Select</text>
<text x="190.4" y="77">5</text>
<text x="190.4" y="74.5">6</text>
<text x="388.9" y="72.9">16</text>
<text x="395.5" y="72.9">15</text>
<text x="171.1" y="79.5">3</text>
<text x="173.4" y="78.3">GND</text>
<text x="173.4" y="80.8">B0</text>
<text x="184.6" y="78.3">VCC</text>
<text x="187.8" y="80.8">A</text>
<text x="190.4" y="79.5">4</text>
<text x="285.4" y="89.7">1</text>
<text x="307.2" y="89.7">6</text>
<text x="285.4" y="92.2">2</text>
<text x="285.4" y="94.8">3</text>
<text x="287.7" y="91">VCCA</text>
<text x="287.7" y="93.5">GND</text>
<text x="299.9" y="91">VCCB</text>
<text x="302.3" y="93.5">DIR</text>
<text x="307.2" y="94.8">4</text>
<text x="307.2" y="92.2">5</text>
<text x="287.7" y="96.1">A</text>
<text x="304.7" y="96.1">B</text>
<text x="388.9" y="103.4">1</text>
<text x="388.9" y="106">3</text>
<text x="396.8" y="103.4">2</text>
<text x="396.8" y="106">4</text>
<text x="388.9" y="108.5">5</text>
<text x="388.9" y="111">7</text>
<text x="388.9" y="113.6">9</text>
<text x="395.5" y="113.6">10</text>
<text x="396.8" y="108.5">6</text>
<text x="396.8" y="111">8</text>
<text x="388.9" y="116.1">11</text>
<text x="388.9" y="118.7">13</text>
<text x="395.5" y="116.1">12</text>
<text x="395.5" y="118.7">14</text>
<text x="285.4" y="121.5">1</text>
<text x="285.4" y="124">2</text>
<text x="287.7" y="122.7">VCCA</text>
<text x="287.7" y="125.3">GND</text>
<text x="299.9" y="122.7">VCCB</text>
<text x="302.3" y="125.3">DIR</text>
<text x="307.2" y="124">5</text>
<text x="307.2" y="121.5">6</text>
<text x="388.9" y="121.2">15</text>
<text x="388.9" y="123.7">17</text>
<text x="395.5" y="121.2">16</text>
<text x="395.5" y="123.7">18</text>
<text x="285.4" y="126.5">3</text>
<text x="287.7" y="127.8">A</text>
<text x="304.7" y="127.8">B</text>
<text x="307.2" y="126.5">4</text>
<text x="388.9" y="126.3">19</text>
<text x="395.5" y="126.3">20</text>
<text x="285.4" y="153.2">1</text>
<text x="285.4" y="155.7">2</text>
<text x="287.7" y="154.5">VCCA</text>
<text x="299.9" y="154.5">VCCB</text>
<text x="307.2" y="155.7">5</text>
<text x="307.2" y="153.2">6</text>
<text x="96.2" y="160.8">1</text>
<text x="151" y="160.8">48</text>
<text x="285.4" y="158.3">3</text>
<text x="287.7" y="157">GND</text>
<text x="287.7" y="159.6">A</text>
<text x="302.3" y="157">DIR</text>
<text x="304.7" y="159.6">B</text>
<text x="307.2" y="158.3">4</text>
<text x="35.1" y="163.8" transform="rotate(-90 35.1 163.8)">4</text>
<text x="40.2" y="163.8" transform="rotate(-90 40.2 163.8)">1</text>
<text x="96.2" y="163.4">2</text>
<text x="96.2" y="165.9">3</text>
<text x="98.5" y="162.1">P402</text>
<text x="98.5" y="164.6">VBATT</text>
<text x="98.5" y="167.2">VCL</text>
<text x="144.7" y="167.2">P002</text>
<text x="144.7" y="164.6">P001</text>
<text x="144.7" y="162.1">P000</text>
<text x="151" y="165.9">46</text>
<text x="151" y="163.4">47</text>
<text x="96.2" y="168.4">4</text>
<text x="96.2" y="171">5</text>
<text x="96.2" y="173.5">6</text>
<text x="98.5" y="169.7">XCIN</text>
<text x="98.5" y="172.3">XCOUT</text>
<text x="141.1" y="169.7">VREFH0</text>
<text x="141.5" y="172.3">VREFL0</text>
<text x="151" y="173.5">43</text>
<text x="151" y="171">44</text>
<text x="151" y="168.4">45</text>
<text x="35.1" y="177.3" transform="rotate(-90 35.1 177.3)">3</text>
<text x="40.2" y="177.3" transform="rotate(-90 40.2 177.3)">2</text>
<text x="96.2" y="176.1">7</text>
<text x="96.2" y="178.6">8</text>
<text x="98.5" y="174.8">VSS</text>
<text x="98.5" y="177.3">P213/XTAL</text>
<text x="98.5" y="179.9">P212/EXTAL</text>
<text x="134.9" y="174.8">AVSS0/VREFL</text>
<text x="142.3" y="179.9">VREFH</text>
<text x="142.5" y="177.3">AVCC0</text>
<text x="151" y="178.6">41</text>
<text x="151" y="176.1">42</text>
<text x="94.9" y="183.7">10</text>
<text x="96.2" y="181.1">9</text>
<text x="98.5" y="182.4">Vcc</text>
<text x="98.5" y="185">P409</text>
<text x="144.7" y="185">P014</text>
<text x="144.7" y="182.4">P013</text>
<text x="151" y="183.7">39</text>
<text x="151" y="181.1">40</text>
<text x="94.9" y="186.2">11</text>
<text x="94.9" y="188.8">12</text>
<text x="94.9" y="191.3">13</text>
<text x="98.5" y="187.5">P408</text>
<text x="98.5" y="190">P407</text>
<text x="144.7" y="190">P500</text>
<text x="144.7" y="187.5">P015</text>
<text x="151" y="191.3">36 MCU_TDO</text>
<text x="151" y="188.8">37</text>
<text x="151" y="186.2">38</text>
<text x="94.9" y="193.8">14</text>
<text x="94.9" y="196.4">15</text>
<text x="98.5" y="192.6">VSS_USB</text>
<text x="98.5" y="195.1">USB_DM</text>
<text x="98.5" y="197.7">USB_DP</text>
<text x="144.7" y="197.7">P102</text>
<text x="144.7" y="195.1">P101</text>
<text x="144.7" y="192.6">P100</text>
<text x="151" y="196.4">34 MCU_TCK</text>
<text x="151" y="193.8">35 MCU_TMS</text>
<text x="94.9" y="198.9">16</text>
<text x="94.9" y="201.5">17</text>
<text x="98.5" y="200.2">VCC_USB</text>
<text x="98.5" y="202.7">P207</text>
<text x="144.7" y="202.7">P104</text>
<text x="144.7" y="200.2">P103</text>
<text x="151" y="201.5">32 MCU_TRST</text>
<text x="151" y="198.9">33 MCU_TDI</text>
<text x="94.9" y="204">18</text>
<text x="94.9" y="206.5">19</text>
<text x="94.9" y="209.1">20</text>
<text x="98.5" y="205.3">P206</text>
<text x="98.5" y="207.8">RES</text>
<text x="145.5" y="205.3">VSS</text>
<text x="146.2" y="207.8">Vcc</text>
<text x="151" y="209.1">29 MCU_SRST</text>
<text x="151" y="206.5">30</text>
<text x="151" y="204">31</text>
<text x="383.2" y="207.8">1</text>
<text x="385.5" y="209.1">1</text>
<text x="94.9" y="211.6">21</text>
<text x="94.9" y="214.2">22</text>
<text x="98.5" y="210.4">P201/MD</text>
<text x="98.5" y="212.9">P200</text>
<text x="98.5" y="215.4">P302</text>
<text x="140.5" y="215.4">P110/TDI</text>
<text x="144.7" y="212.9">P111</text>
<text x="144.7" y="210.4">P112</text>
<text x="151" y="214.2">27</text>
<text x="151" y="211.6">28 J_LED_GREEN</text>
<text x="383.2" y="210.4">2</text>
<text x="383.2" y="212.9">3</text>
<text x="383.2" y="215.4">4</text>
<text x="385.5" y="211.6">2</text>
<text x="385.5" y="214.2">3</text>
<text x="94.9" y="219.2">24</text>
<text x="98.5" y="218">P301</text>
<text x="98.5" y="220.5">P300/TCK/SWCLK</text>
<text x="131.1" y="220.5">P108/TMS/SWDIO</text>
<text x="133.4" y="218">P109/TDO/SWO</text>
<text x="151" y="219.2">25 J_SWD</text>
<text x="151" y="216.7">26 J_SWO</text>
<text x="383.2" y="218">5</text>
<text x="385.5" y="216.7">4</text>
<text x="385.5" y="219.2">5</text>
</g>
<text font-size="2.2" fill="#c00" x="65.8" y="86.9">6.8/12K=567mA</text>
<g font-size="2.2" fill="#900">
<text x="361.7" y="107.2">TXD</text>
<text x="369.3" y="107.2">MISO</text>
<text x="369.3" y="109.8">CS</text>
<text x="369.3" y="112.3">SCK</text>
<text x="361.7" y="117.4">SWO</text>
<text x="369.3" y="117.4">MOSI</text>
</g>
<text font-size="1.5" fill="#000080" x="97.5" y="158.2">U2</text>
</svg>
